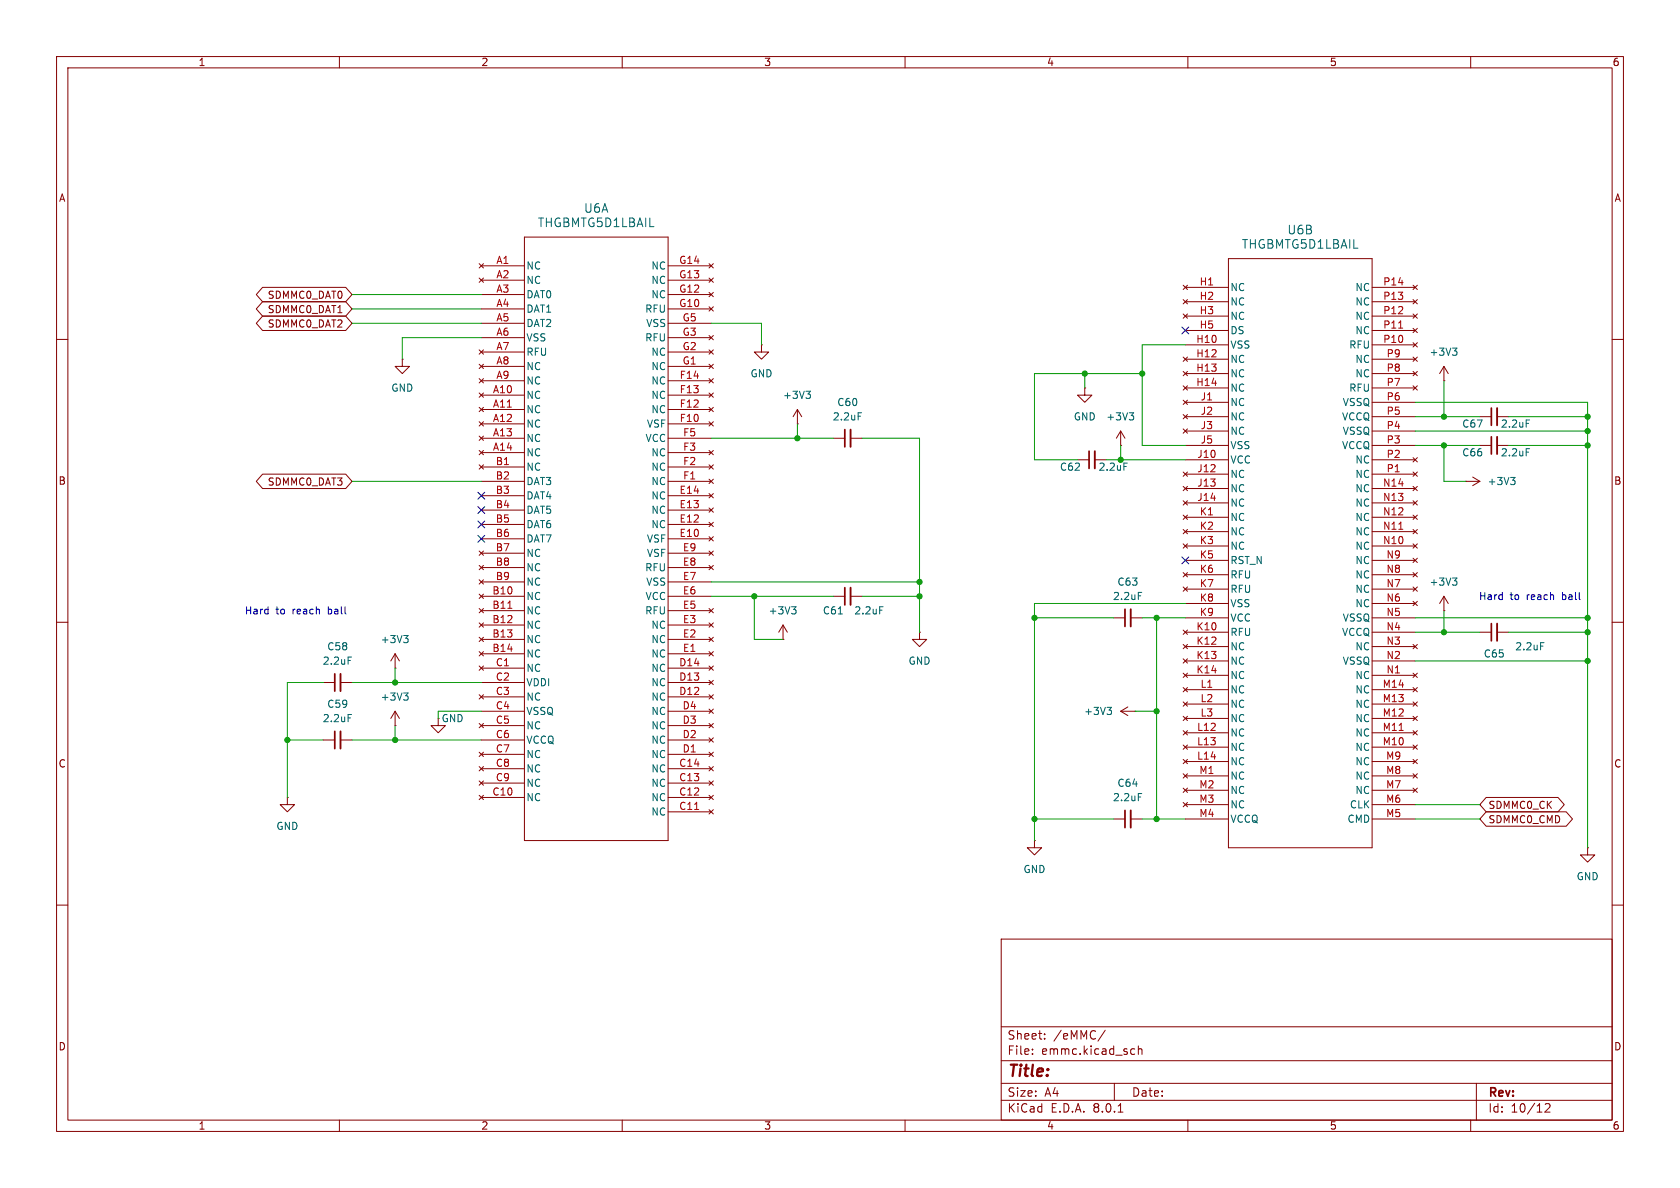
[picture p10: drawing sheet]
<svg xmlns="http://www.w3.org/2000/svg" width="297mm" height="210mm" viewBox="0 0 297 210" stroke-linecap="round" stroke-linejoin="round" font-family="sans-serif">
<g fill="none" stroke="#840000" stroke-width=".18">
<path d="M10 10h277v190h-277zM12 12h273v186h-273zM60 10v2M110 10v2M160 10v2M210 10v2M260 10v2M10 60h2M46.4 50.8h14.7l1.1 1.3-1.1 1.2h-14.7l-1.1-1.2zM46.4 53.3h14.7l1.1 1.3-1.1 1.3h-14.7l-1.1-1.3zM46.4 55.9h14.7l1.1 1.3-1.1 1.2h-14.7l-1.1-1.2zM84.7 46.6l.8 .8"/>
<path d="M84.7 49.1l.8 .8M85.1 47h7.6M85.1 49.5h7.6M85.1 52.1h7.6M85.1 54.6h7.6M85.1 57.2h7.6M85.1 59.7h7.6M85.5 46.6l-.8 .8M85.5 49.1l-.8 .8M92.7 41.9h25.4v106.7h-25.4zM118.1 47h7.6M118.1 49.5h7.6"/>
<path d="M118.1 52.1h7.6M118.1 54.6h7.6M118.1 57.2h7.6M118.1 59.7h7.6M125.3 54.2l.8 .8M125.3 51.7l.8 .8M125.3 49.1l.8 .8M125.3 46.6l.8 .8M125.3 59.3l.8 .8M126.1 54.2l-.8 .8M126.1 51.7l-.8 .8M126.1 49.1l-.8 .8"/>
<path d="M126.1 46.6l-.8 .8M126.1 59.3l-.8 .8M209.2 50.4l.7 .8M209.2 53l.7 .7M209.2 55.5l.7 .8M209.5 50.8h7.7M209.5 53.3h7.7M209.5 55.9h7.7M209.5 58.4h7.7M209.9 50.4l-.7 .8M209.9 53l-.7 .7M209.9 55.5l-.7 .8"/>
<path d="M217.2 45.7h25.4v104.2h-25.4zM242.6 50.8h7.6M242.6 53.3h7.6M242.6 55.9h7.6M242.6 58.4h7.6M249.8 58l.8 .8M249.8 55.5l.8 .8M249.8 53l.8 .7M249.8 50.4l.8 .8M250.6 50.4l-.8 .8M250.6 53l-.8 .7M250.6 55.5l-.8 .8"/>
<path d="M250.6 58l-.8 .8M285 60h2M71.1 63.5v1.3h1.3l-1.3 1.2-1.3-1.2h1.3M71.1 63.5h.1M84.7 69.5l.8 .7M84.7 72l.8 .8M84.7 74.5l.8 .8M84.7 77.1l.8 .8M84.7 79.6l.8 .8M84.7 61.8l.8 .8M84.7 64.4l.8 .8M84.7 66.9l.8 .8"/>
<path d="M85.1 69.9h7.6M85.1 72.4h7.6M85.1 74.9h7.6M85.1 77.5h7.6M85.1 62.2h7.6M85.1 64.8h7.6M85.1 67.3h7.6M85.5 69.5l-.8 .7M85.5 72l-.8 .8M85.5 74.5l-.8 .8M85.5 77.1l-.8 .8M85.5 79.6l-.8 .8"/>
<path d="M85.5 61.8l-.8 .8M85.5 64.4l-.8 .8M85.5 66.9l-.8 .8M118.1 69.9h7.6M118.1 72.4h7.6M118.1 74.9h7.6M118.1 77.5h7.6M118.1 62.2h7.6M118.1 64.8h7.6M118.1 67.3h7.6M125.3 74.5l.8 .8M125.3 72l.8 .8"/>
<path d="M125.3 69.5l.8 .7M125.3 66.9l.8 .8M125.3 79.6l.8 .8M125.3 64.4l.8 .8M125.3 61.8l.8 .8M126.1 64.4l-.8 .8M126.1 69.5l-.8 .7M126.1 72l-.8 .8M126.1 61.8l-.8 .8M126.1 74.5l-.8 .8M126.1 66.9l-.8 .8M126.1 79.6l-.8 .8"/>
<path d="M134.6 61v1.2h1.3l-1.3 1.3-1.3-1.3h1.3M134.6 61h.1M141 74.9h.1M141 72.4l-.8 1.3M141 72.4v2.5M141 72.4l.7 1.3M147.3 77.5h2.1M150.4 77.5h2M191.8 68.6v1.3h1.2l-1.2 1.2-1.3-1.2h1.3M191.8 68.6h.1M198.1 78.7h.1M198.1 76.2l-.7 1.3"/>
<path d="M198.1 76.2v2.5M198.1 76.2l.8 1.3M209.2 63.1l.7 .8M209.2 65.7l.7 .7M209.2 68.2l.7 .8M209.2 70.7l.7 .8M209.2 73.3l.7 .7M209.2 75.8l.7 .8M209.5 73.7h7.7M209.5 78.7h7.7M209.5 61h7.7M209.5 63.5h7.7"/>
<path d="M209.5 66h7.7M209.5 68.6h7.7M209.5 71.1h7.7M209.5 76.2h7.7M209.9 63.1l-.7 .8M209.9 65.7l-.7 .7M209.9 68.2l-.7 .8M209.9 70.7l-.7 .8M209.9 73.3l-.7 .7M209.9 75.8l-.7 .8M242.6 73.7h7.6M242.6 78.7h7.6"/>
<path d="M242.6 61h7.6M242.6 63.5h7.6M242.6 66h7.6M242.6 68.6h7.6M242.6 71.1h7.6M242.6 76.2h7.6M249.8 60.6l.8 .7M249.8 68.2l.8 .8M249.8 65.7l.8 .7M249.8 63.1l.8 .8M250.6 63.1l-.8 .8M250.6 60.6l-.8 .7"/>
<path d="M250.6 68.2l-.8 .8M250.6 65.7l-.8 .7M255.3 67.3h.1M255.3 64.8l-.8 1.2M255.3 64.8v2.5M255.3 64.8l.7 1.2M261.6 73.7h2.1M261.6 78.7h2.1M264.7 73.7h2M264.7 78.7h2M46.4 83.8h14.7l1.1 1.3-1.1 1.3h-14.7l-1.1-1.3zM84.7 82.2l.8 .7"/>
<path d="M84.7 97.4l.8 .8M84.7 99.9l.8 .8M85.1 85.1h7.6M85.1 80h7.6M85.1 82.6h7.6M85.1 87.6h7.6M85.1 90.2h7.6M85.1 92.7h7.6M85.1 95.3h7.6M85.1 97.8h7.6M85.5 82.2l-.8 .7M85.5 97.4l-.8 .8"/>
<path d="M85.5 99.9l-.8 .8M118.1 85.1h7.6M118.1 80h7.6M118.1 82.6h7.6M118.1 87.6h7.6M118.1 90.2h7.6M118.1 92.7h7.6M118.1 95.3h7.6M118.1 97.8h7.6M125.3 94.9l.8 .7M125.3 92.3l.8 .8M125.3 89.8l.8 .8"/>
<path d="M125.3 87.2l.8 .8M125.3 99.9l.8 .8M125.3 97.4l.8 .8M125.3 84.7l.8 .8M125.3 82.2l.8 .7M126.1 99.9l-.8 .8M126.1 82.2l-.8 .7M126.1 92.3l-.8 .8M126.1 97.4l-.8 .8M126.1 94.9l-.8 .7M126.1 89.8l-.8 .8M126.1 87.2l-.8 .8"/>
<path d="M126.1 84.7l-.8 .8M190.5 81.3h2M193.5 81.3h2.1M209.2 83.4l.7 .8M209.2 86l.7 .7M209.2 88.5l.7 .8M209.2 91.1l.7 .7M209.2 93.6l.7 .8M209.2 96.1l.7 .8M209.5 81.3h7.7M209.5 83.8h7.7M209.5 86.4h7.7"/>
<path d="M209.5 88.9h7.7M209.5 91.4h7.7M209.5 94h7.7M209.5 96.5h7.7M209.5 99.1h7.7M209.9 83.4l-.7 .8M209.9 86l-.7 .7M209.9 88.5l-.7 .8M209.9 91.1l-.7 .7M209.9 93.6l-.7 .8M209.9 96.1l-.7 .8M242.6 81.3h7.6"/>
<path d="M242.6 83.8h7.6M242.6 86.4h7.6M242.6 88.9h7.6M242.6 91.4h7.6M242.6 94h7.6M242.6 96.5h7.6M242.6 99.1h7.6M249.8 96.1l.8 .8M249.8 93.6l.8 .8M249.8 91.1l.8 .7M249.8 88.5l.8 .8M249.8 86l.8 .7"/>
<path d="M249.8 98.7l.8 .7M249.8 83.4l.8 .8M249.8 80.9l.8 .8M250.6 91.1l-.8 .7M250.6 93.6l-.8 .8M250.6 83.4l-.8 .8M250.6 86l-.8 .7M250.6 98.7l-.8 .7M250.6 96.1l-.8 .8M250.6 88.5l-.8 .8M250.6 80.9l-.8 .8M259.1 85.1h.1"/>
<path d="M259.1 85.1h2.5M260.3 84.3l1.3 .8M261.6 85.1l-1.3 .8M10 110h2M69.8 118.1h.1M69.8 115.6l-.7 1.2M69.8 115.6v2.5M69.8 115.6l.8 1.2M84.7 105l.8 .8M84.7 107.6l.8 .7M84.7 110.1l.8 .8M84.7 112.6l.8 .8"/>
<path d="M84.7 115.2l.8 .8M84.7 102.5l.8 .8M84.7 117.7l.8 .8M85.1 105.4h7.6M85.1 108h7.6M85.1 110.5h7.6M85.1 113h7.6M85.1 115.6h7.6M85.1 100.3h7.6M85.1 102.9h7.6M85.1 118.1h7.6M85.5 105l-.8 .8"/>
<path d="M85.5 107.6l-.8 .7M85.5 110.1l-.8 .8M85.5 112.6l-.8 .8M85.5 115.2l-.8 .8M85.5 102.5l-.8 .8M85.5 117.7l-.8 .8M118.1 105.4h7.6M118.1 108h7.6M118.1 110.5h7.6M118.1 113h7.6M118.1 115.6h7.6M118.1 100.3h7.6"/>
<path d="M118.1 102.9h7.6M118.1 118.1h7.6M125.3 117.7l.8 .8M125.3 115.2l.8 .8M125.3 112.6l.8 .8M125.3 110.1l.8 .8M125.3 107.6l.8 .7M126.1 117.7l-.8 .8M126.1 115.2l-.8 .8M126.1 112.6l-.8 .8M126.1 110.1l-.8 .8M126.1 107.6l-.8 .7"/>
<path d="M138.4 113h.1M138.4 110.5l-.7 1.3M138.4 110.5v2.5M138.4 110.5l.8 1.3M147.3 105.4h2.1M150.4 105.4h2M162.6 111.8v1.2h1.2l-1.2 1.3-1.3-1.3h1.3M162.6 111.8h.1M196.8 109.2h2.1M199.9 109.2h2M209.2 111.4l.7 .7M209.2 113.9l.7 .8"/>
<path d="M209.2 116.5l.7 .7M209.2 119l.7 .8M209.2 101.2l.7 .8M209.2 103.8l.7 .7M209.5 109.2h7.7M209.5 111.8h7.7M209.5 114.3h7.7M209.5 116.8h7.7M209.5 119.4h7.7M209.5 101.6h7.7M209.5 104.1h7.7M209.5 106.7h7.7"/>
<path d="M209.9 111.4l-.7 .7M209.9 113.9l-.7 .8M209.9 116.5l-.7 .7M209.9 119l-.7 .8M209.9 101.2l-.7 .8M209.9 103.8l-.7 .7M242.6 109.2h7.6M242.6 111.8h7.6M242.6 114.3h7.6M242.6 116.8h7.6M242.6 119.4h7.6M242.6 101.6h7.6"/>
<path d="M242.6 104.1h7.6M242.6 106.7h7.6M249.8 119l.8 .8M249.8 113.9l.8 .8M249.8 106.3l.8 .8M249.8 103.8l.8 .7M249.8 101.2l.8 .8M250.6 101.2l-.8 .8M250.6 119l-.8 .8M250.6 113.9l-.8 .8M250.6 106.3l-.8 .8M250.6 103.8l-.8 .7"/>
<path d="M255.3 108h.1M255.3 105.4v2.6M255.3 105.4l-.8 1.3M255.3 105.4l.7 1.3M261.6 111.8h2.1M264.7 111.8h2M285 110h2M57.1 130.8h2.1M57.1 120.7h2.1M60.2 130.8h2M60.2 120.7h2M69.8 128.3h.1"/>
<path d="M69.8 125.7v2.6M69.8 125.7l-.7 1.3M69.8 125.7l.8 1.3M77.5 127v1.3h1.2l-1.2 1.2-1.3-1.2h1.3M84.7 122.8l.8 .8M84.7 127.9l.8 .8M84.7 133l.8 .7M84.7 135.5l.8 .8M84.7 138l.8 .8M85.1 130.8h7.6M85.1 120.7h7.6M85.1 138.4h7.6"/>
<path d="M85.1 135.9h7.6M85.1 123.2h7.6M85.1 125.7h7.6M85.1 128.3h7.6M85.1 133.4h7.6M85.5 122.8l-.8 .8M85.5 127.9l-.8 .8M85.5 133l-.8 .7M85.5 135.5l-.8 .8M85.5 138l-.8 .8M118.1 130.8h7.6M118.1 120.7h7.6"/>
<path d="M118.1 138.4h7.6M118.1 135.9h7.6M118.1 123.2h7.6M118.1 125.7h7.6M118.1 128.3h7.6M118.1 133.4h7.6M125.3 138l.8 .8M125.3 135.5l.8 .8M125.3 133l.8 .7M125.3 122.8l.8 .8M125.3 120.3l.8 .7M125.3 130.4l.8 .8"/>
<path d="M125.3 127.9l.8 .8M125.3 125.3l.8 .8M126.1 138l-.8 .8M126.1 135.5l-.8 .8M126.1 133l-.8 .7M126.1 122.8l-.8 .8M126.1 120.3l-.8 .7M126.1 130.4l-.8 .8M126.1 127.9l-.8 .8M126.1 125.3l-.8 .8M198.1 125.7h2.6M198.1 125.7l1.3 .8"/>
<path d="M199.4 125l-1.3 .7M200.7 125.7h.1M209.2 121.5l.7 .8M209.2 129.2l.7 .7M209.2 131.7l.7 .8M209.2 134.2l.7 .8M209.2 124.1l.7 .7M209.2 126.6l.7 .8M209.2 136.8l.7 .7M209.2 139.3l.7 .8M209.5 121.9h7.7M209.5 129.5h7.7"/>
<path d="M209.5 132.1h7.7M209.5 134.6h7.7M209.5 124.5h7.7M209.5 127h7.7M209.5 137.2h7.7M209.5 139.7h7.7M209.9 121.5l-.7 .8M209.9 129.2l-.7 .7M209.9 131.7l-.7 .8M209.9 134.2l-.7 .8M209.9 124.1l-.7 .7M209.9 126.6l-.7 .8"/>
<path d="M209.9 136.8l-.7 .7M209.9 139.3l-.7 .8M242.6 121.9h7.6M242.6 129.5h7.6M242.6 132.1h7.6M242.6 134.6h7.6M242.6 124.5h7.6M242.6 127h7.6M242.6 137.2h7.6M242.6 139.7h7.6M249.8 131.7l.8 .8M249.8 129.2l.8 .7"/>
<path d="M249.8 126.6l.8 .8M249.8 124.1l.8 .7M249.8 121.5l.8 .8M249.8 139.3l.8 .8M249.8 136.8l.8 .7M249.8 134.2l.8 .8M250.6 131.7l-.8 .8M250.6 129.2l-.8 .7M250.6 126.6l-.8 .8M250.6 124.1l-.8 .7M250.6 121.5l-.8 .8M250.6 139.3l-.8 .8"/>
<path d="M250.6 136.8l-.8 .7M250.6 134.2l-.8 .8M10 160h2M50.8 141v1.2h1.3l-1.3 1.3-1.3-1.3h1.3M50.8 141h.1M84.7 140.6l.8 .8M85.1 141h7.6M85.5 140.6l-.8 .8M118.1 141h7.6M118.1 143.5h7.6M125.3 143.1l.8 .8M125.3 140.6l.8 .8"/>
<path d="M126.1 143.1l-.8 .8M126.1 140.6l-.8 .8M182.9 148.6v1.3h1.2l-1.2 1.2-1.3-1.2h1.3M182.9 148.6h.1M196.8 144.8h2.1M199.9 144.8h2M209.2 141.9l.7 .7M209.5 144.8h7.7M209.5 142.2h7.7M209.9 141.9l-.7 .7M242.6 144.8h7.6M242.6 142.2h7.6"/>
<path d="M262.7 143.5h14.2l1.1 1.3-1.1 1.3h-14.2l-1.1-1.3zM262.7 141h12.7l1.1 1.2-1.1 1.3h-12.7l-1.1-1.3zM280.7 149.9v1.2h1.2l-1.2 1.3-1.3-1.3h1.3M280.7 149.9h.1M285 160h2M177 166h108v32h-108zM60 198v2M110 198v2M160 198v2M177 194.5h108M177 191.5h108M177 187.5h108"/>
<path d="M177 181.5h108M182.5 186.3v.1M182.5 185.5v.1M184.7 183.6v.1M184.7 182.8v.1M195.4 182.1l-1.3 2M197 191.5v3M197.7 196.6h.8M200.2 185.4l.4 .1M200.6 186.3l-.4 .1M201.2 185.5l.3-.1 .3 .1 .1 .9M201.2 184.9v1.5"/>
<path d="M210 198v2M260 198v2M261 191.5v6.5M273.2 195.2l.5-.1 .3 .1v.3l-.9 1.1h.9"/>
</g>
<path d="M150.4 75.9v3.1M193.5 79.8v3M264.7 72.1v3.1M264.7 77.2v3.1M60.2 119.1v3.1M150.4 103.9v3M199.9 107.7v3M264.7 110.2v3.1M60.2 129.3v3M199.9 143.3v3" fill="none" stroke="#840000" stroke-width=".33"/>
<path d="M149.4 75.9v3.1M192.5 79.8v3M263.7 72.1v3.1M263.7 77.2v3.1M59.2 119.1v3.1M149.4 103.9v3M198.9 107.7v3M263.7 110.2v3.1M59.2 129.3v3M198.9 143.3v3" fill="none" stroke="#840000" stroke-width=".3"/>
<g fill="none" stroke="#006464" stroke-width=".18">
<path d="M142.5 69.2h.8l-.5 .4M143 69.6l.3 .3v.3l-.3 .2M151.7 73h.6M199.6 73h.8l-.4 .5M200.2 73.5l.2 .2v.3l-.2 .2M256.8 61.5h.8l-.5 .5M257.3 62l.3 .3v.3l-.3 .2M269.8 74.2h.6M269.8 79.3h.6M198.7 81.9h.6M267.1 84.4h.7l-.4 .5M267.6 84.9l.2 .2v.3l-.2 .3"/>
<path d="M61.5 116.1h.6M71.4 112.3h.7l-.4 .5M71.9 112.8l.2 .3v.3l-.2 .2M139.9 107.3h.8l-.4 .4M140.5 107.7l.2 .3v.3l-.2 .2M148.2 108.5h.7M155.5 107.3h.6M201.2 104.7h.6M256.8 102.2h.8l-.5 .5M257.3 102.7l.3 .2v.3l-.3 .2M272.4 113.6h.6M61.5 126.3h.6"/>
<path d="M71.4 122.5h.7l-.4 .5M71.9 123l.2 .2v.3l-.2 .3M195.7 125h.8l-.4 .5M196.3 125.5l.2 .3v.3l-.2 .2M201.2 140.3h.6"/>
</g>
<path d="M247.3 58h.7M247.3 93.6h.7M89.8 107.5h.7M247.3 129.1h.8M122.8 143.1h.7" fill="none" stroke="#a90000" stroke-width=".18"/>
<g fill="none" stroke="#009600" stroke-width=".18">
<path d="M62.2 57.2h22.9M62.2 52.1h22.9M62.2 54.6h22.9M85.1 59.7h-14v3.8M125.7 57.2h8.9v3.8M125.7 77.5h21.6M141 74.9v2.6M152.4 77.5h10.2v34.3M191.8 66v2.6M198.1 78.7v2.6M201.9 66h-19v15.3h7.6M209.5 61h-7.6v17.7h7.6"/>
<path d="M250.2 71.1h30.5v78.8M250.2 73.7h11.4M250.2 76.2h30.5M250.2 78.7h11.4M255.3 67.3v6.4M255.3 78.7v6.4h3.8M266.7 73.7h14M266.7 78.7h14M62.2 85.1h22.9M195.6 81.3h13.9M69.8 118.1v2.6M125.7 105.4h21.6"/>
<path d="M125.7 102.9h36.9M133.3 105.4v7.6h5.1M152.4 105.4h10.2M182.9 109.2h13.9M201.9 109.2h7.6M204.5 109.2v35.6M209.5 106.7h-26.6v41.9M250.2 111.8h11.4M250.2 109.2h30.5M250.2 116.8h30.5M255.3 108v3.8M266.7 111.8h14"/>
<path d="M50.8 130.8h6.3M57.1 120.7h-6.3v20.3M62.2 120.7h22.9M62.2 130.8h22.9M69.8 128.3v2.5M85.1 125.7h-7.6v1.3M200.7 125.7h3.8M182.9 144.8h13.9M201.9 144.8h7.6M250.2 144.8h11.4M250.2 142.2h11.4"/>
</g>
<path d="M208.9 57.8l1.3 1.2M210.2 57.8l-1.3 1.2M84.5 87l1.2 1.2M84.5 89.6l1.2 1.2M84.5 92.1l1.2 1.2M84.5 94.6l1.2 1.3M85.7 87l-1.2 1.2M85.7 89.6l-1.2 1.2M85.7 92.1l-1.2 1.2M85.7 94.6l-1.2 1.3M208.9 98.5l1.3 1.2M210.2 98.5l-1.3 1.2" fill="none" stroke="#000084" stroke-width=".18"/>
<g fill="#009600" stroke="#009600" stroke-width=".18">
<circle cx="255.3" cy="78.7" r=".46"/>
<circle cx="255.3" cy="73.7" r=".46"/>
<circle cx="280.7" cy="78.7" r=".46"/>
<circle cx="280.7" cy="111.8" r=".46"/>
<circle cx="280.7" cy="109.2" r=".46"/>
<circle cx="280.7" cy="73.7" r=".46"/>
<circle cx="280.7" cy="76.2" r=".46"/>
<circle cx="280.7" cy="116.8" r=".46"/>
<circle cx="201.9" cy="66" r=".46"/>
<circle cx="141" cy="77.5" r=".46"/>
<circle cx="191.8" cy="66" r=".46"/>
<circle cx="162.6" cy="105.4" r=".46"/>
<circle cx="162.6" cy="102.9" r=".46"/>
<circle cx="133.3" cy="105.4" r=".46"/>
<circle cx="182.9" cy="144.8" r=".46"/>
<circle cx="204.5" cy="144.8" r=".46"/>
<circle cx="255.3" cy="111.8" r=".46"/>
<circle cx="198.1" cy="81.3" r=".46"/>
<circle cx="204.5" cy="109.2" r=".46"/>
<circle cx="182.9" cy="109.2" r=".46"/>
<circle cx="204.5" cy="125.7" r=".46"/>
<circle cx="69.8" cy="130.8" r=".46"/>
<circle cx="69.8" cy="120.7" r=".46"/>
<circle cx="50.8" cy="130.8" r=".46"/>
</g>
<text font-size="2.8" fill="#840000" x="178" y="190.9">Title:</text>
<g font-size="2.1" fill="#006464">
<text x="95" y="40.4">THGBMTG5D1LBAIL</text>
<text x="103.2" y="37.8">U6A</text>
<text x="227.5" y="41.6">U6B</text>
<text x="219.5" y="44.2">THGBMTG5D1LBAIL</text>
</g>
<g font-size="2.1" fill="#840000">
<text x="178" y="184">Sheet:</text>
<text x="186.2" y="184">/eMMC/</text>
<text x="178" y="186.7">File:</text>
<text x="184.1" y="186.7">emmc.kicad_sch</text>
<text x="178" y="196.9">KiCad</text>
<text x="178" y="194.1">Size:</text>
<text x="184.7" y="194.1">A4</text>
<text x="185.7" y="196.9">E.D.A.</text>
<text x="193.3" y="196.9">8.0.1</text>
<text x="200" y="194.1">Date:</text>
<text x="263" y="194.3">Rev:</text>
<text x="263" y="196.9">Id:</text>
<text x="267.1" y="196.9">10/12</text>
</g>
<g font-size="1.8" fill="#840000">
<text x="35" y="11.9">1</text>
<text x="85" y="11.9">2</text>
<text x="135" y="11.9">3</text>
<text x="185" y="11.9">4</text>
<text x="235" y="11.9">5</text>
<text x="285" y="11.9">6</text>
<text x="10.3" y="35.9">A</text>
<text x="285.3" y="35.9">A</text>
<text x="47.2" y="53">SDMMC0_DAT0</text>
<text x="47.2" y="55.6">SDMMC0_DAT1</text>
<text x="47.2" y="58.1">SDMMC0_DAT2</text>
<text x="10.3" y="85.9">B</text>
<text x="47.2" y="86">SDMMC0_DAT3</text>
<text x="285.3" y="85.9">B</text>
<text x="10.3" y="135.9">C</text>
<text x="285.3" y="135.9">C</text>
<text x="263.1" y="143.2">SDMMC0_CK</text>
<text x="263.1" y="145.7">SDMMC0_CMD</text>
<text x="10.3" y="185.9">D</text>
<text x="285.3" y="185.9">D</text>
<text x="35" y="199.9">1</text>
<text x="85" y="199.9">2</text>
<text x="135" y="199.9">3</text>
<text x="185" y="199.9">4</text>
<text x="235" y="199.9">5</text>
<text x="285" y="199.9">6</text>
</g>
<g font-size="1.8" fill="#a90000">
<text x="87.6" y="46.7">A1</text>
<text x="120" y="46.7">G14</text>
<text x="87.6" y="49.3">A2</text>
<text x="87.6" y="51.8">A3</text>
<text x="120" y="51.8">G12</text>
<text x="120" y="49.3">G13</text>
<text x="212" y="50.5">H1</text>
<text x="212" y="53.1">H2</text>
<text x="244.4" y="53.1">P13</text>
<text x="244.4" y="50.5">P14</text>
<text x="87.6" y="54.4">A4</text>
<text x="87.6" y="56.9">A5</text>
<text x="87.6" y="59.4">A6</text>
<text x="120" y="54.4">G10</text>
<text x="120.6" y="59.4">G3</text>
<text x="120.6" y="56.9">G5</text>
<text x="212" y="55.6">H3</text>
<text x="212" y="58.2">H5</text>
<text x="244.4" y="58.2">P11</text>
<text x="244.4" y="55.6">P12</text>
<text x="87.6" y="62">A7</text>
<text x="87.6" y="64.5">A8</text>
<text x="120.6" y="64.5">G1</text>
<text x="120.6" y="62">G2</text>
<text x="211.4" y="60.7">H10</text>
<text x="211.4" y="63.2">H12</text>
<text x="211.4" y="65.8">H13</text>
<text x="244.4" y="60.7">P10</text>
<text x="245" y="65.8">P8</text>
<text x="245" y="63.2">P9</text>
<text x="87" y="69.6">A10</text>
<text x="87.6" y="67.1">A9</text>
<text x="120.1" y="69.6">F13</text>
<text x="120.1" y="67.1">F14</text>
<text x="211.4" y="68.3">H14</text>
<text x="212.2" y="70.9">J1</text>
<text x="245" y="70.9">P6</text>
<text x="245" y="68.3">P7</text>
<text x="87" y="72.1">A11</text>
<text x="87" y="74.7">A12</text>
<text x="87" y="77.2">A13</text>
<text x="120.1" y="74.7">F10</text>
<text x="120.1" y="72.1">F12</text>
<text x="120.7" y="77.2">F5</text>
<text x="212.2" y="73.4">J2</text>
<text x="212.2" y="75.9">J3</text>
<text x="245" y="75.9">P4</text>
<text x="245" y="73.4">P5</text>
<text x="87" y="79.8">A14</text>
<text x="87.6" y="82.3">B1</text>
<text x="120.7" y="82.3">F2</text>
<text x="120.7" y="79.8">F3</text>
<text x="211.6" y="81">J10</text>
<text x="211.6" y="83.6">J12</text>
<text x="212.2" y="78.5">J5</text>
<text x="245" y="83.6">P1</text>
<text x="245" y="81">P2</text>
<text x="245" y="78.5">P3</text>
<text x="87.6" y="84.8">B2</text>
<text x="87.6" y="87.4">B3</text>
<text x="87.6" y="89.9">B4</text>
<text x="120" y="89.9">E13</text>
<text x="120" y="87.4">E14</text>
<text x="120.7" y="84.8">F1</text>
<text x="211.6" y="86.1">J13</text>
<text x="211.6" y="88.6">J14</text>
<text x="244.4" y="88.6">N13</text>
<text x="244.4" y="86.1">N14</text>
<text x="87.6" y="92.5">B5</text>
<text x="87.6" y="95">B6</text>
<text x="120" y="95">E10</text>
<text x="120" y="92.5">E12</text>
<text x="212" y="91.2">K1</text>
<text x="212" y="93.7">K2</text>
<text x="244.4" y="93.7">N11</text>
<text x="244.4" y="91.2">N12</text>
<text x="87.6" y="97.5">B7</text>
<text x="87.6" y="100.1">B8</text>
<text x="120.6" y="100.1">E8</text>
<text x="120.6" y="97.5">E9</text>
<text x="212" y="96.3">K3</text>
<text x="212" y="98.8">K5</text>
<text x="212" y="101.3">K6</text>
<text x="244.4" y="96.3">N10</text>
<text x="245" y="101.3">N8</text>
<text x="245" y="98.8">N9</text>
<text x="87" y="105.2">B10</text>
<text x="87" y="107.7">B11</text>
<text x="87.6" y="102.6">B9</text>
<text x="120.6" y="107.7">E5</text>
<text x="120.6" y="105.2">E6</text>
<text x="120.6" y="102.6">E7</text>
<text x="212" y="103.9">K7</text>
<text x="212" y="106.4">K8</text>
<text x="245" y="106.4">N6</text>
<text x="245" y="103.9">N7</text>
<text x="87" y="110.2">B12</text>
<text x="87" y="112.8">B13</text>
<text x="120.6" y="112.8">E2</text>
<text x="120.6" y="110.2">E3</text>
<text x="211.4" y="111.5">K10</text>
<text x="212" y="109">K9</text>
<text x="245" y="111.5">N4</text>
<text x="245" y="109">N5</text>
<text x="87" y="115.3">B14</text>
<text x="87.6" y="117.9">C1</text>
<text x="120" y="117.9">D14</text>
<text x="120.6" y="115.3">E1</text>
<text x="211.4" y="114">K12</text>
<text x="211.4" y="116.6">K13</text>
<text x="211.4" y="119.1">K14</text>
<text x="245" y="119.1">N1</text>
<text x="245" y="116.6">N2</text>
<text x="245" y="114">N3</text>
<text x="87.6" y="120.4">C2</text>
<text x="87.6" y="122.9">C3</text>
<text x="87.6" y="125.5">C4</text>
<text x="120" y="122.9">D12</text>
<text x="120" y="120.4">D13</text>
<text x="120.6" y="125.5">D4</text>
<text x="212.1" y="121.7">L1</text>
<text x="212.1" y="124.2">L2</text>
<text x="244.3" y="124.2">M13</text>
<text x="244.3" y="121.7">M14</text>
<text x="87.6" y="128">C5</text>
<text x="87.6" y="130.6">C6</text>
<text x="120.6" y="130.6">D2</text>
<text x="120.6" y="128">D3</text>
<text x="211.5" y="129.3">L12</text>
<text x="211.5" y="131.8">L13</text>
<text x="212.1" y="126.7">L3</text>
<text x="244.3" y="131.8">M10</text>
<text x="244.3" y="129.3">M11</text>
<text x="244.3" y="126.7">M12</text>
<text x="87.6" y="133.1">C7</text>
<text x="87.6" y="135.6">C8</text>
<text x="120" y="135.6">C14</text>
<text x="120.6" y="133.1">D1</text>
<text x="211.5" y="134.4">L14</text>
<text x="211.9" y="136.9">M1</text>
<text x="244.9" y="136.9">M8</text>
<text x="244.9" y="134.4">M9</text>
<text x="87" y="140.7">C10</text>
<text x="87.6" y="138.2">C9</text>
<text x="120" y="143.3">C11</text>
<text x="120" y="140.7">C12</text>
<text x="120" y="138.2">C13</text>
<text x="211.9" y="139.4">M2</text>
<text x="211.9" y="142">M3</text>
<text x="244.9" y="142">M6</text>
<text x="244.9" y="139.4">M7</text>
<text x="211.9" y="144.5">M4</text>
<text x="244.9" y="144.5">M5</text>
</g>
<g font-size="1.8" fill="#006464">
<text x="93" y="47.9">NC</text>
<text x="115.1" y="47.9">NC</text>
<text x="93" y="50.4">NC</text>
<text x="93" y="52.9">DAT0</text>
<text x="115.1" y="52.9">NC</text>
<text x="115.1" y="50.4">NC</text>
<text x="217.4" y="51.7">NC</text>
<text x="239.5" y="51.7">NC</text>
<text x="93" y="55.5">DAT1</text>
<text x="93" y="58">DAT2</text>
<text x="114" y="55.5">RFU</text>
<text x="114.1" y="58">VSS</text>
<text x="217.4" y="54.2">NC</text>
<text x="217.4" y="56.7">NC</text>
<text x="217.4" y="59.3">DS</text>
<text x="239.5" y="59.3">NC</text>
<text x="239.5" y="56.7">NC</text>
<text x="239.5" y="54.2">NC</text>
<text x="93" y="60.6">VSS</text>
<text x="93" y="63.1">RFU</text>
<text x="93" y="65.6">NC</text>
<text x="114" y="60.6">RFU</text>
<text x="115.1" y="65.6">NC</text>
<text x="115.1" y="63.1">NC</text>
<text x="217.4" y="61.8">VSS</text>
<text x="217.4" y="64.4">NC</text>
<text x="238.4" y="61.8">RFU</text>
<text x="239.5" y="64.4">NC</text>
<text x="252.6" y="63.1">+3V3</text>
<text x="69.1" y="69.4">GND</text>
<text x="93" y="70.7">NC</text>
<text x="93" y="68.2">NC</text>
<text x="115.1" y="70.7">NC</text>
<text x="115.1" y="68.2">NC</text>
<text x="132.6" y="66.9">GND</text>
<text x="138.3" y="70.7">+3V3</text>
<text x="147.9" y="72">C60</text>
<text x="217.4" y="66.9">NC</text>
<text x="217.4" y="69.4">NC</text>
<text x="217.4" y="72">NC</text>
<text x="237.3" y="72">VSSQ</text>
<text x="238.4" y="69.4">RFU</text>
<text x="239.5" y="66.9">NC</text>
<text x="93" y="73.3">NC</text>
<text x="93" y="75.8">NC</text>
<text x="114.3" y="75.8">VSF</text>
<text x="115.1" y="73.3">NC</text>
<text x="147.1" y="74.5">2.2uF</text>
<text x="189.7" y="74.5">GND</text>
<text x="195.5" y="74.5">+3V3</text>
<text x="217.4" y="74.5">NC</text>
<text x="217.4" y="77.1">NC</text>
<text x="237.2" y="74.5">VCCQ</text>
<text x="237.3" y="77.1">VSSQ</text>
<text x="258.4" y="75.8">C67</text>
<text x="265.2" y="75.8">2.2uF</text>
<text x="93" y="78.3">NC</text>
<text x="93" y="80.9">NC</text>
<text x="93" y="83.4">NC</text>
<text x="114" y="78.3">VCC</text>
<text x="115.1" y="83.4">NC</text>
<text x="115.1" y="80.9">NC</text>
<text x="187.3" y="83.4">C62</text>
<text x="194.1" y="83.4">2.2uF</text>
<text x="217.4" y="82.1">VCC</text>
<text x="217.4" y="79.6">VSS</text>
<text x="237.2" y="79.6">VCCQ</text>
<text x="239.5" y="82.1">NC</text>
<text x="258.4" y="80.9">C66</text>
<text x="265.2" y="80.9">2.2uF</text>
<text x="93" y="86">DAT3</text>
<text x="93" y="88.5">DAT4</text>
<text x="115.1" y="88.5">NC</text>
<text x="115.1" y="86">NC</text>
<text x="217.4" y="84.7">NC</text>
<text x="217.4" y="87.2">NC</text>
<text x="217.4" y="89.8">NC</text>
<text x="239.5" y="89.8">NC</text>
<text x="239.5" y="87.2">NC</text>
<text x="239.5" y="84.7">NC</text>
<text x="262.9" y="86">+3V3</text>
<text x="93" y="91">DAT5</text>
<text x="93" y="93.6">DAT6</text>
<text x="115.1" y="93.6">NC</text>
<text x="115.1" y="91">NC</text>
<text x="217.4" y="92.3">NC</text>
<text x="217.4" y="94.8">NC</text>
<text x="239.5" y="94.8">NC</text>
<text x="239.5" y="92.3">NC</text>
<text x="93" y="96.1">DAT7</text>
<text x="93" y="98.7">NC</text>
<text x="93" y="101.2">NC</text>
<text x="114" y="101.2">RFU</text>
<text x="114.3" y="96.1">VSF</text>
<text x="114.3" y="98.7">VSF</text>
<text x="217.4" y="97.4">NC</text>
<text x="217.4" y="99.9">RST_N</text>
<text x="239.5" y="97.4">NC</text>
<text x="239.5" y="99.9">NC</text>
<text x="93" y="106.3">NC</text>
<text x="93" y="103.7">NC</text>
<text x="114" y="106.3">VCC</text>
<text x="114.1" y="103.7">VSS</text>
<text x="196.7" y="106.3">2.2uF</text>
<text x="197.5" y="103.7">C63</text>
<text x="217.4" y="102.5">RFU</text>
<text x="217.4" y="105">RFU</text>
<text x="217.4" y="107.5">VSS</text>
<text x="239.5" y="107.5">NC</text>
<text x="239.5" y="105">NC</text>
<text x="239.5" y="102.5">NC</text>
<text x="252.6" y="103.7">+3V3</text>
<text x="67.2" y="113.9">+3V3</text>
<text x="93" y="108.8">NC</text>
<text x="93" y="111.4">NC</text>
<text x="93" y="113.9">NC</text>
<text x="114" y="108.8">RFU</text>
<text x="115.1" y="113.9">NC</text>
<text x="115.1" y="111.4">NC</text>
<text x="135.8" y="108.8">+3V3</text>
<text x="145.4" y="108.8">C61</text>
<text x="150.9" y="108.8">2.2uF</text>
<text x="217.4" y="112.6">RFU</text>
<text x="217.4" y="110.1">VCC</text>
<text x="237.2" y="112.6">VCCQ</text>
<text x="237.3" y="110.1">VSSQ</text>
<text x="57" y="117.7">2.2uF</text>
<text x="57.8" y="115.2">C58</text>
<text x="93" y="116.4">NC</text>
<text x="93" y="119">NC</text>
<text x="115.1" y="119">NC</text>
<text x="115.1" y="116.4">NC</text>
<text x="160.5" y="117.7">GND</text>
<text x="217.4" y="115.2">NC</text>
<text x="217.4" y="117.7">NC</text>
<text x="237.3" y="117.7">VSSQ</text>
<text x="239.5" y="115.2">NC</text>
<text x="262.2" y="116.4">C65</text>
<text x="267.8" y="115.2">2.2uF</text>
<text x="57.8" y="125.3">C59</text>
<text x="67.2" y="124.1">+3V3</text>
<text x="93" y="121.5">VDDI</text>
<text x="93" y="124.1">NC</text>
<text x="115.1" y="124.1">NC</text>
<text x="115.1" y="121.5">NC</text>
<text x="217.4" y="120.2">NC</text>
<text x="217.4" y="122.8">NC</text>
<text x="217.4" y="125.3">NC</text>
<text x="239.5" y="125.3">NC</text>
<text x="239.5" y="122.8">NC</text>
<text x="239.5" y="120.2">NC</text>
<text x="57" y="127.9">2.2uF</text>
<text x="78" y="127.9">GND</text>
<text x="93" y="126.6">VSSQ</text>
<text x="93" y="129.1">NC</text>
<text x="93" y="131.7">VCCQ</text>
<text x="115.1" y="131.7">NC</text>
<text x="115.1" y="129.1">NC</text>
<text x="115.1" y="126.6">NC</text>
<text x="191.6" y="126.6">+3V3</text>
<text x="217.4" y="130.4">NC</text>
<text x="217.4" y="127.9">NC</text>
<text x="239.5" y="130.4">NC</text>
<text x="239.5" y="127.9">NC</text>
<text x="93" y="134.2">NC</text>
<text x="93" y="136.8">NC</text>
<text x="115.1" y="136.8">NC</text>
<text x="115.1" y="134.2">NC</text>
<text x="217.4" y="132.9">NC</text>
<text x="217.4" y="135.5">NC</text>
<text x="239.5" y="132.9">NC</text>
<text x="239.5" y="135.5">NC</text>
<text x="93" y="141.8">NC</text>
<text x="93" y="139.3">NC</text>
<text x="115.1" y="141.8">NC</text>
<text x="115.1" y="139.3">NC</text>
<text x="196.7" y="141.8">2.2uF</text>
<text x="197.5" y="139.3">C64</text>
<text x="217.4" y="138">NC</text>
<text x="217.4" y="140.6">NC</text>
<text x="217.4" y="143.1">NC</text>
<text x="238.5" y="143.1">CLK</text>
<text x="239.5" y="140.6">NC</text>
<text x="239.5" y="138">NC</text>
<text x="48.8" y="146.9">GND</text>
<text x="115.1" y="144.4">NC</text>
<text x="217.4" y="145.6">VCCQ</text>
<text x="238.1" y="145.6">CMD</text>
<text x="180.8" y="154.5">GND</text>
<text x="278.6" y="155.8">GND</text>
</g>
<g font-size="1.8" fill="#0000c2">
<text x="261.4" y="106.3">Hard</text>
<text x="267" y="106.3">to</text>
<text x="270" y="106.3">reach</text>
<text x="276.4" y="106.3">ball</text>
<text x="43.2" y="108.8">Hard</text>
<text x="48.8" y="108.8">to</text>
<text x="51.8" y="108.8">reach</text>
<text x="58.2" y="108.8">ball</text>
</g>
</svg>
